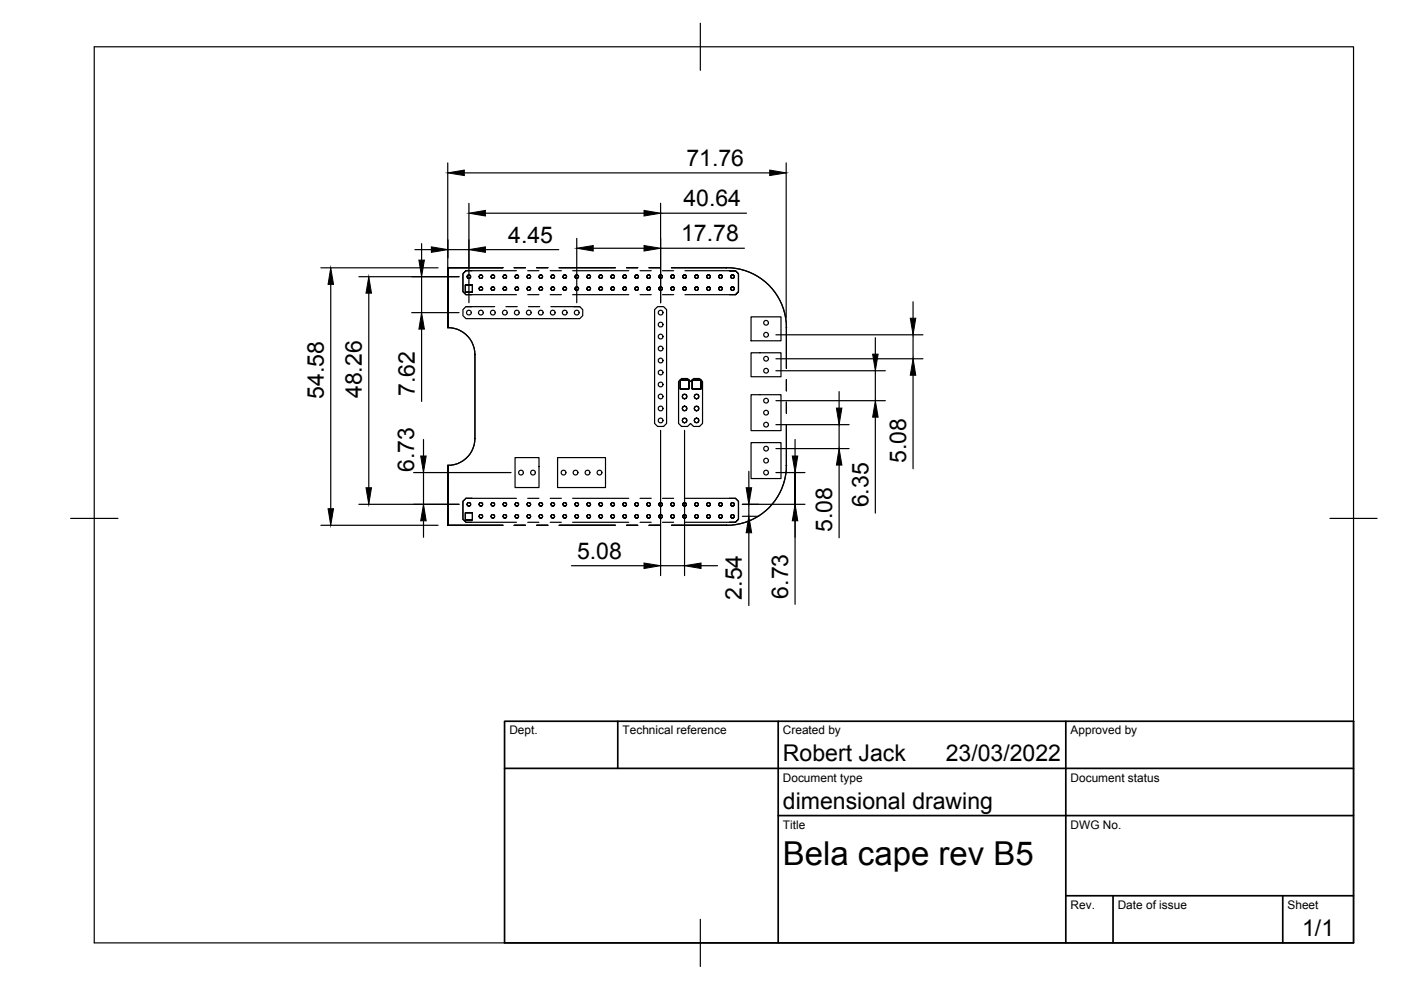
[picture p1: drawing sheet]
<svg xmlns="http://www.w3.org/2000/svg" width="297mm" height="210mm" viewBox="0 0 297 210" stroke-linecap="round" stroke-linejoin="round" font-family="sans-serif">
<!-- layer: Reference -->
<g fill="none" stroke="#000" stroke-width=".25">
<path d="M95 56.7l-.1 .1M98.8 57.4l-.7 .6 .7-.6M98.8 57.4h10.7M106.6 56.8h-11.6h11.6M106.6 56.8h-11.6v12.7a5.7 5.7 0 0 1 5.7 5.7v17.8a5.7 5.7 0 0 1-5.7 5.7M106.8 58.4l.2-.1a.38 .38 0 0 0-.3 .6 .38 .38 0 0 0 .7 0 .38 .38 0 0 0-.3-.6h-.1a.37 .37 0 0 1 .4 .5 .37 .37 0 0 1-.6 .2 .37 .37 0 0 1 0-.6zM109 56.8h2.4M109.3 58.4l.3-.1a.38 .38 0 0 0-.3 .6 .38 .38 0 0 0 .6 0 .38 .38 0 0 0-.3-.6 .37 .37 0 0 1 .3 .5 .37 .37 0 0 1-.5 .2 .37 .37 0 0 1-.1-.6zM111.9 58.4l.2-.1a.38 .38 0 0 0-.3 .6 .38 .38 0 0 0 .7 0 .38 .38 0 0 0-.3-.6h-.1a.37 .37 0 0 1 .4 .5 .37 .37 0 0 1-.6 .2 .37 .37 0 0 1 0-.6zM111.9 57.4h2.4M113.8 56.8h2.4M116.6 57.4h2.4"/>
<path d="M116.9 58.4l.3-.1a.38 .38 0 0 0-.3 .6 .38 .38 0 0 0 .7 0 .38 .38 0 0 0-.3-.6h-.1a.37 .37 0 0 1 .3 .5 .37 .37 0 0 1-.5 .2 .37 .37 0 0 1-.1-.6zM118.6 56.8h11.9M121.4 57.4h11.9M122 58.4l.3-.1a.38 .38 0 0 0-.3 .6 .38 .38 0 0 0 .6 0 .38 .38 0 0 0-.3-.6 .37 .37 0 0 1 .3 .5 .37 .37 0 0 1-.5 .2 .37 .37 0 0 1-.1-.6zM132.8 56.8h2.4M135.7 57.4h2.4M137.6 56.8h2.4M140.5 57.4h2.3M142.3 58.4l.3-.1a.38 .38 0 0 0-.3 .6 .38 .38 0 0 0 .7 0 .38 .38 0 0 0-.3-.6h-.1a.38 .38 0 0 1 .3 .5 .38 .38 0 0 1-.5 .2 .38 .38 0 0 1-.1-.6zM142.4 56.8h11.6a12.6 12.6 0 0 1 12.7 12.7v8.6v-8.6M142.4 56.8h11.6a12.6 12.6 0 0 1 12.7 12.7M142.4 56.8h11.6"/>
<path d="M145.2 57.4h10.7l.7 .6v3.8v-3.8l-.7-.6h-1.2h1.2M150 58.4l.2-.1a.38 .38 0 0 0-.3 .6 .38 .38 0 0 0 .7 0 .38 .38 0 0 0-.3-.6h-.1a.38 .38 0 0 1 .4 .5 .38 .38 0 0 1-.6 .2 .38 .38 0 0 1 0-.6zM152.5 58.4l.3-.1a.38 .38 0 0 0-.3 .6 .38 .38 0 0 0 .6 0 .38 .38 0 0 0-.3-.6 .38 .38 0 0 1 .3 .5 .38 .38 0 0 1-.6 .2 .38 .38 0 0 1 0-.6zM155 58.4a.38 .38 0 0 1 .6 .1 .38 .38 0 0 1-.3 .5 .38 .38 0 0 0 .3-.6 .38 .38 0 0 0-.7 0 .38 .38 0 0 0 .3 .6l-.2-.2zM94.9 69.5h.1M95 69.5v-12.7v12.7a5.7 5.7 0 0 1 5.7 5.7v17.8a5.7 5.7 0 0 1-5.7 5.7v12.7v-12.7M95 69.4v.1M98.7 61.9v-1.5v1.5M98.7 60.4h1.5h-1.5M98.8 65h6.1M100.1 62.5h-1.3l-.7-.7v-3.8v3.8l.7 .7h10.7M100.1 65h-1.3l-.7 .7v1.2l.7 .7h24.1l.6-.7v-1.2l-.6-.7h-1.3"/>
<path d="M100.2 60.4v1.5h-1.5h1.5zM107.3 65h2.4M109.3 60.9l.3-.1a.38 .38 0 0 0-.3 .6 .38 .38 0 0 0 .6 0 .38 .38 0 0 0-.3-.6 .37 .37 0 0 1 .3 .5 .37 .37 0 0 1-.5 .2 .37 .37 0 0 1-.1-.6zM111.9 60.9l.2-.1a.38 .38 0 0 0-.3 .6 .38 .38 0 0 0 .7 0 .38 .38 0 0 0-.3-.6h-.1a.37 .37 0 0 1 .4 .5 .37 .37 0 0 1-.6 .2 .37 .37 0 0 1 0-.6zM111.9 62.5h2.4M112 65h2.4M114.4 60.9l.3-.1a.38 .38 0 0 0-.3 .6 .38 .38 0 0 0 .6 0 .38 .38 0 0 0-.3-.6 .37 .37 0 0 1 .3 .5 .37 .37 0 0 1-.6 .2 .37 .37 0 0 1 0-.6zM116.6 62.5h2.4M116.8 65h6.1M116.9 60.9l.3-.1a.38 .38 0 0 0-.3 .6 .38 .38 0 0 0 .7 0 .38 .38 0 0 0-.3-.6h-.1a.37 .37 0 0 1 .3 .5 .37 .37 0 0 1-.5 .2 .37 .37 0 0 1-.1-.6zM121.4 62.5h11.9M122 60.9l.3-.1a.38 .38 0 0 0-.3 .6 .38 .38 0 0 0 .6 0 .38 .38 0 0 0-.3-.6 .37 .37 0 0 1 .3 .5 .37 .37 0 0 1-.5 .2 .37 .37 0 0 1-.1-.6z"/>
<path d="M132.2 60.9l.2-.1a.38 .38 0 0 0-.2 .6 .38 .38 0 0 0 .6 0 .38 .38 0 0 0-.3-.6h-.1a.37 .37 0 0 1 .4 .5 .37 .37 0 0 1-.6 .2 .37 .37 0 0 1 0-.6zM135.7 62.5h2.4M138.8 65.7l.6-.7h1.3l.6 .7v24.1l-.6 .6h-1.3l-.6-.6zM140.5 62.5h2.3M142.3 60.9l.3-.1a.38 .38 0 0 0-.3 .6 .38 .38 0 0 0 .7 0 .38 .38 0 0 0-.3-.6h-.1a.38 .38 0 0 1 .3 .5 .38 .38 0 0 1-.5 .2 .38 .38 0 0 1-.1-.6zM145.2 62.5h10.7M147.4 60.9l.3-.1a.38 .38 0 0 0-.3 .6 .38 .38 0 0 0 .6 0 .38 .38 0 0 0-.3-.6 .38 .38 0 0 1 .3 .5 .38 .38 0 0 1-.6 .2 .38 .38 0 0 1 0-.6zM150 60.9l.2-.1a.38 .38 0 0 0-.3 .6 .38 .38 0 0 0 .7 0 .38 .38 0 0 0-.3-.6h-.1a.38 .38 0 0 1 .4 .5 .38 .38 0 0 1-.6 .2 .38 .38 0 0 1 0-.6zM152.5 60.9l.3-.1a.38 .38 0 0 0-.3 .6 .38 .38 0 0 0 .6 0 .38 .38 0 0 0-.3-.6 .38 .38 0 0 1 .3 .5 .38 .38 0 0 1-.6 .2 .38 .38 0 0 1 0-.6zM155 60.9l.3-.1a.38 .38 0 0 0-.3 .6 .38 .38 0 0 0 .7 0 .38 .38 0 0 0-.3-.6h-.1a.38 .38 0 0 1 .3 .5 .38 .38 0 0 1-.5 .2 .38 .38 0 0 1-.1-.6zM155.9 62.5l.7-.7-.7 .7M159.2 67.2h6.4v5.1h-6.4z"/>
<path d="M159.2 74.8h6.4v5.1h-6.4zM94.9 98.7h.1M95 98.7h.1M95 98.7v12.7M109.2 97h5.1v6.4h-5.1zM118.2 97h10.2v6.4h-10.2zM143.9 80.9l.6-.6h1.3l.6 .6 .6-.6h1.3l.6 .6v8.9l-.6 .6h-1.3l-.6-.6-.6 .6h-1.3l-.6-.6zM144.2 82.5v-1.9v1.9M144.2 80.6h1.9h-1.9M144.2 82.5h1.9v-1.9v1.9zM146.7 80.6h1.9h-1.9M146.7 80.6v1.9h1.9h-1.9z"/>
<path d="M148.6 80.6v1.9v-1.9M159.2 83.7h6.4v7.6h-6.4zM159.2 93.8h6.4v7.7h-6.4zM166.7 80.5v2.4M166.7 85.3v2.3M94.9 111.4h.1M95 111.4h.1M95 111.4h11.6M98.7 108.7h1.5h-1.5v1.5zM99.1 106.7a.38 .38 0 0 1 .7 0 .38 .38 0 0 1-.4 .6 .38 .38 0 0 0 .3-.6 .38 .38 0 0 0-.6 0 .38 .38 0 0 0 .2 .6l-.3-.3zM100.1 105.7h-1.3h1.3M100.1 110.7h-1.3l-.7-.6v-3.8l.7-.6-.7 .6v3.8l.7 .6h10.7"/>
<path d="M100.1 105.7h9.4M100.2 110.2h-1.5h1.5M100.2 108.7v1.5v-1.5M101.6 109.3a.38 .38 0 0 1 .7 0 .38 .38 0 0 1-.3 .5 .38 .38 0 0 0 .2-.5 .38 .38 0 0 0-.6 0 .38 .38 0 0 0 .3 .5l-.3-.1zM101.6 106.7a.38 .38 0 0 1 .7 0 .38 .38 0 0 1-.3 .6 .38 .38 0 0 0 .2-.6 .38 .38 0 0 0-.6 0 .38 .38 0 0 0 .3 .6l-.3-.1zM104.2 109.3a.38 .38 0 0 1 .6 0 .38 .38 0 0 1-.3 .5 .38 .38 0 0 0 .3-.5 .38 .38 0 0 0-.7 0 .38 .38 0 0 0 .3 .5l-.2-.1zM104.2 106.7a.38 .38 0 0 1 .6 0 .38 .38 0 0 1-.3 .6 .38 .38 0 0 0 .3-.6 .38 .38 0 0 0-.7 0 .38 .38 0 0 0 .3 .6l-.2-.1zM106.8 109.2a.38 .38 0 0 1 .6 .1 .38 .38 0 0 1-.4 .5 .38 .38 0 0 0 .3-.5 .38 .38 0 0 0-.6 0 .38 .38 0 0 0 .3 .5l-.3-.3zM106.8 106.7a.38 .38 0 0 1 .6 .1 .38 .38 0 0 1-.4 .5 .38 .38 0 0 0 .3-.6 .38 .38 0 0 0-.6 0 .38 .38 0 0 0 .3 .6l-.3-.3zM109 111.4h2.4M109.3 109.2a.38 .38 0 0 1 .6 .1 .38 .38 0 0 1-.3 .5 .38 .38 0 0 0 .3-.5 .38 .38 0 0 0-.7 0 .38 .38 0 0 0 .3 .5l-.3-.3zM109.3 106.7a.38 .38 0 0 1 .6 .1 .38 .38 0 0 1-.3 .5 .38 .38 0 0 0 .3-.6 .38 .38 0 0 0-.7 0 .38 .38 0 0 0 .3 .6l-.3-.3z"/>
<path d="M111.9 109.2a.38 .38 0 0 1 .6 .1 .38 .38 0 0 1-.4 .5 .38 .38 0 0 0 .3-.5 .38 .38 0 0 0-.6 0 .38 .38 0 0 0 .3 .5l-.4-.3zM111.9 106.7a.38 .38 0 0 1 .6 .1 .38 .38 0 0 1-.4 .5 .38 .38 0 0 0 .3-.6 .38 .38 0 0 0-.6 0 .38 .38 0 0 0 .3 .6l-.4-.3zM111.9 105.7h2.4M111.9 110.7h2.4M113.8 111.4h2.4M114.4 109.2a.38 .38 0 0 1 .6 .1 .38 .38 0 0 1-.3 .5 .38 .38 0 0 0 .2-.5 .38 .38 0 0 0-.6 0 .38 .38 0 0 0 .3 .5l-.3-.3zM114.4 106.7a.38 .38 0 0 1 .6 .1 .38 .38 0 0 1-.3 .5 .38 .38 0 0 0 .2-.6 .38 .38 0 0 0-.6 0 .38 .38 0 0 0 .3 .6l-.3-.3zM116.6 105.7h2.4M116.6 110.7h2.4M116.9 109.2a.38 .38 0 0 1 .7 .1 .38 .38 0 0 1-.4 .5 .38 .38 0 0 0 .3-.5 .38 .38 0 0 0-.7 0 .38 .38 0 0 0 .3 .5l-.3-.3zM116.9 106.7a.38 .38 0 0 1 .7 .1 .38 .38 0 0 1-.4 .5 .38 .38 0 0 0 .3-.6 .38 .38 0 0 0-.7 0 .38 .38 0 0 0 .3 .6l-.3-.3zM118.6 111.4h11.9"/>
<path d="M119.5 109.2a.38 .38 0 0 1 .6 .1 .38 .38 0 0 1-.4 .5 .38 .38 0 0 0 .3-.5 .38 .38 0 0 0-.6 0 .38 .38 0 0 0 .3 .5l-.3-.3zM119.5 106.7a.38 .38 0 0 1 .6 .1 .38 .38 0 0 1-.4 .5 .38 .38 0 0 0 .3-.6 .38 .38 0 0 0-.6 0 .38 .38 0 0 0 .3 .6l-.3-.3zM121.4 105.7h11.9M121.4 110.7h11.9M122 109.2a.38 .38 0 0 1 .6 .1 .38 .38 0 0 1-.3 .5 .38 .38 0 0 0 .3-.5 .38 .38 0 0 0-.7 0 .38 .38 0 0 0 .3 .5l-.3-.3zM122 106.7a.38 .38 0 0 1 .6 .1 .38 .38 0 0 1-.3 .5 .38 .38 0 0 0 .3-.6 .38 .38 0 0 0-.7 0 .38 .38 0 0 0 .3 .6l-.3-.3zM124.6 109.2a.38 .38 0 0 1 .6 .1 .38 .38 0 0 1-.4 .5 .38 .38 0 0 0 .3-.5 .38 .38 0 0 0-.6 0 .38 .38 0 0 0 .3 .5l-.4-.3zM124.6 106.7a.38 .38 0 0 1 .6 .1 .38 .38 0 0 1-.4 .5 .38 .38 0 0 0 .3-.6 .38 .38 0 0 0-.6 0 .38 .38 0 0 0 .3 .6l-.4-.3zM127.1 109.2a.38 .38 0 0 1 .6 .1 .38 .38 0 0 1-.3 .5 .38 .38 0 0 0 .2-.5 .38 .38 0 0 0-.6 0 .38 .38 0 0 0 .3 .5l-.3-.3zM127.1 106.7a.38 .38 0 0 1 .6 .1 .38 .38 0 0 1-.3 .5 .38 .38 0 0 0 .2-.6 .38 .38 0 0 0-.6 0 .38 .38 0 0 0 .3 .6l-.3-.3zM129.6 109.2a.38 .38 0 0 1 .7 .1 .38 .38 0 0 1-.4 .5 .38 .38 0 0 0 .3-.5 .38 .38 0 0 0-.7 0 .38 .38 0 0 0 .3 .5l-.3-.3zM129.6 106.7a.38 .38 0 0 1 .7 .1 .38 .38 0 0 1-.4 .5 .38 .38 0 0 0 .3-.6 .38 .38 0 0 0-.7 0 .38 .38 0 0 0 .3 .6l-.3-.3z"/>
<path d="M132.2 109.2a.38 .38 0 0 1 .6 .1 .38 .38 0 0 1-.4 .5 .38 .38 0 0 0 .3-.5 .38 .38 0 0 0-.6 0 .38 .38 0 0 0 .3 .5l-.3-.3zM132.2 106.7a.38 .38 0 0 1 .6 .1 .38 .38 0 0 1-.4 .5 .38 .38 0 0 0 .3-.6 .38 .38 0 0 0-.6 0 .38 .38 0 0 0 .3 .6l-.3-.3zM132.8 111.4h2.4M134.7 109.2a.38 .38 0 0 1 .6 .1 .38 .38 0 0 1-.3 .5 .38 .38 0 0 0 .3-.5 .38 .38 0 0 0-.7 0 .38 .38 0 0 0 .3 .5l-.3-.3zM134.7 106.7a.38 .38 0 0 1 .6 .1 .38 .38 0 0 1-.3 .5 .38 .38 0 0 0 .3-.6 .38 .38 0 0 0-.7 0 .38 .38 0 0 0 .3 .6l-.3-.3zM135.7 105.7h2.4M135.7 110.7h2.4M137.3 109.2a.38 .38 0 0 1 .6 .1 .38 .38 0 0 1-.4 .5 .38 .38 0 0 0 .3-.5 .38 .38 0 0 0-.6 0 .38 .38 0 0 0 .3 .5l-.4-.3zM137.3 106.7a.38 .38 0 0 1 .6 .1 .38 .38 0 0 1-.4 .5 .38 .38 0 0 0 .3-.6 .38 .38 0 0 0-.6 0 .38 .38 0 0 0 .3 .6l-.4-.3zM137.6 111.4h2.4M139.8 109.2a.38 .38 0 0 1 .6 .1 .38 .38 0 0 1-.3 .5 .38 .38 0 0 0 .2-.5 .38 .38 0 0 0-.6 0 .38 .38 0 0 0 .3 .5l-.3-.3zM139.8 106.7a.38 .38 0 0 1 .6 .1 .38 .38 0 0 1-.3 .5 .38 .38 0 0 0 .2-.6 .38 .38 0 0 0-.6 0 .38 .38 0 0 0 .3 .6l-.3-.3z"/>
<path d="M140.5 105.7h2.3M140.5 110.7h2.3M142.3 109.2a.38 .38 0 0 1 .7 .1 .38 .38 0 0 1-.4 .5 .38 .38 0 0 0 .3-.5 .38 .38 0 0 0-.7 0 .38 .38 0 0 0 .3 .5l-.3-.3zM142.3 106.7a.38 .38 0 0 1 .7 .1 .38 .38 0 0 1-.4 .5 .38 .38 0 0 0 .3-.6 .38 .38 0 0 0-.7 0 .38 .38 0 0 0 .3 .6l-.3-.3zM142.4 111.4h11.6a12.6 12.6 0 0 0 12.7-12.7v-8.7v8.7a12.6 12.6 0 0 1-12.7 12.7zM144.9 109.2a.38 .38 0 0 1 .6 .1 .38 .38 0 0 1-.4 .5 .38 .38 0 0 0 .3-.5 .38 .38 0 0 0-.6 0 .38 .38 0 0 0 .3 .5l-.3-.3zM144.9 106.7a.38 .38 0 0 1 .6 .1 .38 .38 0 0 1-.4 .5 .38 .38 0 0 0 .3-.6 .38 .38 0 0 0-.6 0 .38 .38 0 0 0 .3 .6l-.3-.3zM145.2 105.7h10.7l.7 .6v3.8l-.7 .6 .7-.6v-3.8l-.7-.6h-1.2M145.2 110.7h9.5M147.4 109.2a.38 .38 0 0 1 .6 .1 .38 .38 0 0 1-.3 .5 .38 .38 0 0 0 .3-.5 .38 .38 0 0 0-.7 0 .38 .38 0 0 0 .3 .5l-.3-.3zM147.4 106.7a.38 .38 0 0 1 .6 .1 .38 .38 0 0 1-.3 .5 .38 .38 0 0 0 .3-.6 .38 .38 0 0 0-.7 0 .38 .38 0 0 0 .3 .6l-.3-.3zM152.5 109.2a.38 .38 0 0 1 .6 .1 .38 .38 0 0 1-.3 .5 .38 .38 0 0 0 .3-.5 .38 .38 0 0 0-.7 0 .38 .38 0 0 0 .3 .5l-.3-.2z"/>
<path d="M155.9 110.7h-1.2h1.2"/>
<circle cx="99.4" cy="58.7" r=".36"/>
<circle cx="102" cy="58.7" r=".4"/>
<circle cx="104.5" cy="58.7" r=".36"/>
<circle cx="114.7" cy="58.7" r=".36"/>
<circle cx="119.8" cy="58.7" r=".36"/>
<circle cx="124.8" cy="58.7" r=".36"/>
<circle cx="127.4" cy="58.7" r=".36"/>
<circle cx="129.9" cy="58.7" r=".36"/>
<circle cx="132.5" cy="58.7" r=".36"/>
<circle cx="135" cy="58.7" r=".36"/>
<circle cx="137.5" cy="58.7" r=".36"/>
<circle cx="140.1" cy="58.7" r=".36"/>
<circle cx="145.2" cy="58.7" r=".36"/>
<circle cx="147.7" cy="58.7" r=".36"/>
<circle cx="154" cy="56.7" r=".04"/>
<circle cx="99.4" cy="66.3" r=".5"/>
<circle cx="100.7" cy="75.2" r=".04"/>
<circle cx="101.9" cy="66.3" r=".5"/>
<circle cx="102" cy="61.2" r=".36"/>
<circle cx="104.5" cy="66.3" r=".5"/>
<circle cx="104.5" cy="61.2" r=".36"/>
<circle cx="107" cy="66.3" r=".5"/>
<circle cx="107.1" cy="61.2" r=".36"/>
<circle cx="109.6" cy="66.3" r=".5"/>
<circle cx="112.1" cy="66.3" r=".5"/>
<circle cx="114.6" cy="66.3" r=".5"/>
<circle cx="117.2" cy="66.3" r=".5"/>
<circle cx="119.7" cy="66.3" r=".5"/>
<circle cx="119.8" cy="61.2" r=".36"/>
<circle cx="122.3" cy="66.3" r=".5"/>
<circle cx="124.8" cy="61.2" r=".36"/>
<circle cx="127.4" cy="61.2" r=".36"/>
<circle cx="129.9" cy="61.2" r=".36"/>
<circle cx="135" cy="61.2" r=".36"/>
<circle cx="137.5" cy="61.2" r=".36"/>
<circle cx="140.1" cy="79" r=".5"/>
<circle cx="140.1" cy="76.4" r=".5"/>
<circle cx="140.1" cy="73.9" r=".5"/>
<circle cx="140.1" cy="66.3" r=".5"/>
<circle cx="140.1" cy="71.4" r=".5"/>
<circle cx="140.1" cy="68.8" r=".5"/>
<circle cx="140.1" cy="61.2" r=".36"/>
<circle cx="145.2" cy="61.2" r=".36"/>
<circle cx="162.4" cy="71" r=".5"/>
<circle cx="162.4" cy="76.1" r=".5"/>
<circle cx="162.4" cy="78.6" r=".5"/>
<circle cx="162.4" cy="68.4" r=".5"/>
<circle cx="166.7" cy="69.5" r=".04"/>
<circle cx="100.7" cy="93" r=".04"/>
<circle cx="140.1" cy="81.5" r=".5"/>
<circle cx="140.1" cy="89.2" r=".5"/>
<circle cx="140.1" cy="86.6" r=".5"/>
<circle cx="140.1" cy="84.1" r=".5"/>
<circle cx="145.1" cy="86.6" r=".46"/>
<circle cx="145.2" cy="84.1" r=".46"/>
<circle cx="145.2" cy="89.2" r=".46"/>
<circle cx="147.7" cy="89.1" r=".46"/>
<circle cx="147.7" cy="84.1" r=".46"/>
<circle cx="147.7" cy="86.6" r=".46"/>
<circle cx="162.4" cy="87.5" r=".5"/>
<circle cx="162.4" cy="90" r=".5"/>
<circle cx="162.4" cy="95.1" r=".5"/>
<circle cx="162.4" cy="97.7" r=".5"/>
<circle cx="162.4" cy="85" r=".49"/>
<circle cx="166.7" cy="98.7" r=".04"/>
<circle cx="110.5" cy="100.2" r=".5"/>
<circle cx="113" cy="100.2" r=".5"/>
<circle cx="119.5" cy="100.2" r=".5"/>
<circle cx="122" cy="100.2" r=".5"/>
<circle cx="124.6" cy="100.2" r=".5"/>
<circle cx="127.1" cy="100.2" r=".5"/>
<circle cx="150.2" cy="109.5" r=".36"/>
<circle cx="150.2" cy="106.9" r=".36"/>
<circle cx="152.7" cy="106.9" r=".36"/>
<circle cx="154" cy="111.4" r=".04"/>
<circle cx="155.3" cy="106.9" r=".36"/>
<circle cx="155.3" cy="109.5" r=".36"/>
<circle cx="162.4" cy="100.2" r=".5"/>
</g>
<!-- layer: TitleBlock -->
<path d="M107 152.9h180v47h-180zM131 152.9v10M165 152.9v47M226 152.9v47M107 162.9h180M165 172.9h122M226 189.9h61M236 189.9v10M272 189.9v10" fill="none" stroke="#000" stroke-width=".36"/>
<!-- layer: Dimensions -->
<g fill="none" stroke="#000" stroke-width=".25">
<path d="M94.9 34.5v32.9M98.4 36.7h64.8M166.7 34.5v32.9M68 56.8h24.9M76.1 58.7h21.2M88 52.9h3.5M89.4 51.7v3.5M89.4 58.7v7.6M95 50.8v3.9M95 52.9h4.4M99.4 43.1v21.1M102.9 52.9h15.6"/>
<path d="M102.9 45.2h33.6M122.3 50.5v13.7M125.8 52.6h10.7M140.1 43.1v21.1M140.1 52.6h17.7M140.1 45.2h18.2M70.1 60.3v47.6M78.2 62.2v41.2M87.3 66.3h10M89.4 69.8v15.3M164.5 71h31.2M164.5 76.1h31.2"/>
<path d="M164.5 78.6h23.2M185.6 71.6v3.5M185.6 78.6v6.4M193.6 64v3.5M193.6 71v5.1M193.6 79.6v19.8M89.8 93.2v3.5M140.1 91.2v30.8M145.1 91.2v30.8M158.8 99.9v3.5M164.5 95.1h15.5M164.5 90h15.5"/>
<path d="M164.5 85h23.2M168.6 93.2v3.5M177.9 83v3.5M177.9 90v5.1M177.9 98.6v15.4M185.6 88.4v20.4M68 111.4h24.9M76.1 106.9h21.2M87.7 100.2h20.7M89.8 100.2v6.7M89.8 110.4v3.5M121.2 119.9h15.3"/>
<path d="M140.1 119.9h5M148.6 119.9h3.5M157.4 106.9h13.3M157.4 109.5h3.5M158.8 106.9v2.6M158.8 113v15.4M164.5 100.2h6.2M168.6 106.9v-6.7v6.7M168.6 106.9v21.2"/>
</g>
<g fill="#000" stroke="#000" stroke-width=".21">
<path d="M94.9 36.7l3.5-.6v1.1zM163.2 36.1l3.5 .6-3.5 .5zM88.8 55.2h1.2l-.6 3.5zM91.5 52.3l3.5 .6-3.5 .6zM99.4 52.9l3.5-.6v1.2zM99.4 45.2l3.5-.6v1.2zM122.3 52.6l3.5-.5v1.1zM136.5 52.1l3.6 .5-3.6 .6zM136.5 44.6l3.6 .6-3.6 .6zM70.1 56.8l.6 3.5h-1.1zM78.2 58.7l.6 3.5h-1.2zM89.4 66.3l.6 3.5h-1.2z"/>
<path d="M185 75.1h1.2l-.6 3.5zM193 67.5h1.2l-.6 3.5zM193.6 76.1l.6 3.5h-1.2zM89.2 96.7h1.2l-.6 3.5zM168 96.7h1.1l-.5 3.5zM177.3 86.5h1.2l-.6 3.5zM177.9 95.1l.6 3.5h-1.2zM185.6 85l.6 3.4h-1.2zM69.6 107.9h1.1l-.6 3.5zM77.6 103.4h1.2l-.6 3.5zM89.8 106.9l.6 3.5h-1.2zM136.5 119.4l3.6 .5-3.6 .6z"/>
<path d="M145.1 119.9l3.5-.5v1.1zM158.2 103.4h1.2l-.6 3.5zM158.8 109.5l.6 3.5h-1.2zM168.6 106.9l.5 3.5h-1.1z"/>
</g>
<!-- layer: Border -->
<path d="M20 9.9h267v190h-267zM148.5 4.9v10M15 109.9h10M282 109.9h10M148.5 194.9v10" fill="none" stroke="#000" stroke-width=".25"/>
<text font-size="7" x="166" y="183.4">Bela cape rev B5</text>
<g font-size="4.9">
<text x="145.5" y="35.2">71.76</text>
<text x="144.9" y="43.7">40.64</text>
<text x="107.8" y="51.5">4.45</text>
<text x="144.4" y="51.2">17.78</text>
<text x="87.9" y="83.9" transform="rotate(-90 87.9 83.9)">7.62</text>
<text x="68.7" y="84.5" transform="rotate(-90 68.7 84.5)">54.58</text>
<text x="76.7" y="84.4" transform="rotate(-90 76.7 84.4)">48.26</text>
<text x="87.8" y="100.1" transform="rotate(-90 87.8 100.1)">6.73</text>
<text x="192.1" y="98.2" transform="rotate(-90 192.1 98.2)">5.08</text>
<text x="184.1" y="107.6" transform="rotate(-90 184.1 107.6)">6.35</text>
<text x="176.4" y="112.8" transform="rotate(-90 176.4 112.8)">5.08</text>
<text x="122.3" y="118.5">5.08</text>
<text x="157.3" y="127.1" transform="rotate(-90 157.3 127.1)">2.54</text>
<text x="167.1" y="126.9" transform="rotate(-90 167.1 126.9)">6.73</text>
<text x="166" y="161.4">Robert Jack</text>
<text x="200.5" y="161.4">23/03/2022</text>
<text x="166" y="171.4">dimensional drawing</text>
<text x="276.1" y="198.6">1/1</text>
</g>
<g font-size="2.5">
<text x="108" y="155.7">Dept.</text>
<text x="132" y="155.7">Technical reference</text>
<text x="166" y="155.7">Created by</text>
<text x="227" y="155.7">Approved by</text>
<text x="166" y="165.7">Document type</text>
<text x="227" y="165.7">Document status</text>
<text x="166" y="175.7">Title</text>
<text x="227" y="175.7">DWG No.</text>
<text x="227" y="192.7">Rev.</text>
<text x="237" y="192.7">Date of issue</text>
<text x="273" y="192.7">Sheet</text>
</g>
</svg>
